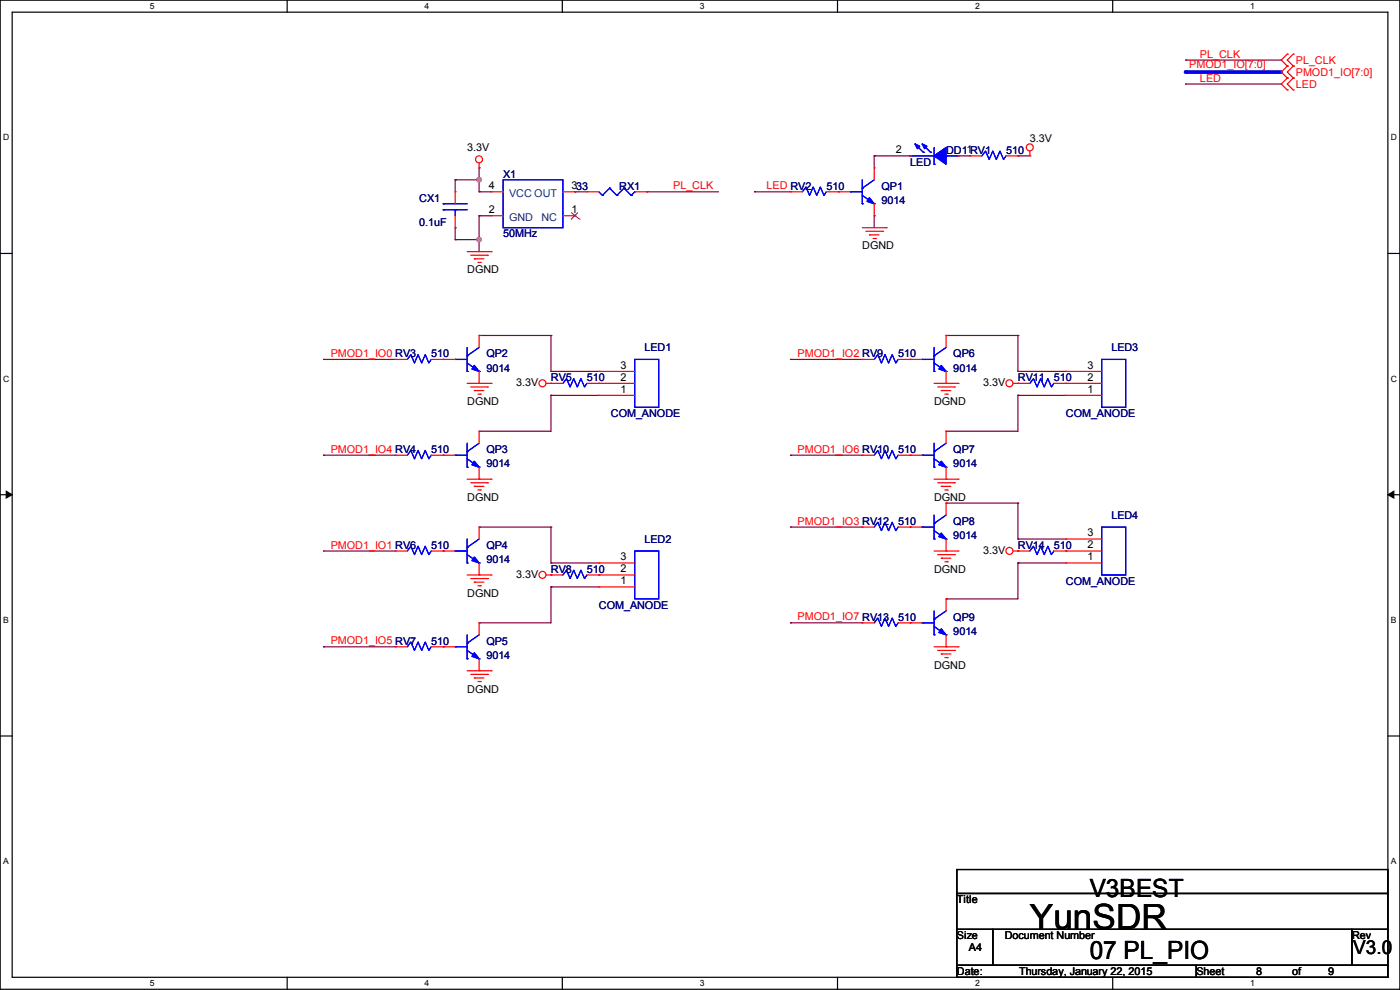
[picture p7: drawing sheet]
<svg xmlns="http://www.w3.org/2000/svg" width="297mm" height="210mm" viewBox="0 0 297 210" stroke-linecap="round" stroke-linejoin="round" font-family="sans-serif">
<path d="M0 0h297v209.8h-297zM2.6 2.6h291.8v204.7h-291.8z" fill="none" stroke="#000" stroke-width=".25"/>
<g fill="#fff">
<path d="M31.7 .3h1v2h-1z"/>
<path d="M31.7 207.6h1v1.9h-1z"/>
</g>
<path d="M60.9 0v2.6M60.9 207.3v2.5" fill="none" stroke="#000" stroke-width=".25"/>
<g fill="#fff">
<path d="M90.1 .3h1v2h-1z"/>
<path d="M90.1 207.6h1v1.9h-1z"/>
</g>
<path d="M119.3 0v2.6M119.3 207.3v2.5" fill="none" stroke="#000" stroke-width=".25"/>
<g fill="#fff">
<path d="M148.5 .3h.9v2h-.9z"/>
<path d="M148.5 207.6h.9v1.9h-.9z"/>
</g>
<path d="M177.7 0v2.6M177.7 207.3v2.5" fill="none" stroke="#000" stroke-width=".25"/>
<g fill="#fff">
<path d="M206.8 .3h1v2h-1z"/>
<path d="M206.8 207.6h1v1.9h-1z"/>
</g>
<path d="M236.1 0v2.6M236.1 207.3v2.5" fill="none" stroke="#000" stroke-width=".25"/>
<g fill="#fff">
<path d="M265.2 .3h1v2h-1z"/>
<path d="M265.2 207.6h1v1.9h-1z"/>
<path d="M.7 28.2h1.2v1.9h-1.2z"/>
<path d="M295.1 28.2h1.2v1.9h-1.2z"/>
<path d="M.7 79.3h1.2v2h-1.2z"/>
<path d="M295.1 79.3h1.2v2h-1.2z"/>
</g>
<path d="M0 53.8h2.6M294.4 53.8h2.6" fill="none" stroke="#000" stroke-width=".25"/>
<g fill="#fff">
<path d="M.7 130.5h1.2v2h-1.2z"/>
<path d="M295.1 130.5h1.1v2h-1.1z"/>
</g>
<path d="M0 104.9h2.6M294.4 104.9h2.6" fill="none" stroke="#000" stroke-width=".25"/>
<path d="M1.3 104.2l1.3 .7-1.3 .8zM294.4 104.9l1.3-.7v1.5z" fill="#000" stroke="#000" stroke-width=".21"/>
<g fill="#fff">
<path d="M.7 181.7h1.2v2h-1.2z"/>
<path d="M295.1 181.7h1.1v2h-1.1z"/>
</g>
<path d="M0 156.1h2.6M294.4 156.1h2.6" fill="none" stroke="#000" stroke-width=".25"/>
<g fill="none" stroke="#800040" stroke-width=".25">
<path d="M251.5 12.7h.1M251.5 12.7h20.3M96.6 38.1h.1M96.6 38.1v2.6M96.6 38.1h5M101.6 38.1h.1M101.6 35.6h.1M101.6 35.6v5.1M96.6 48.3h.1M96.6 50.8h.1M96.6 48.3v2.5M96.6 50.8h5"/>
<path d="M101.6 50.8h.1M101.6 45.8h.1M101.6 40.7h.1M101.6 40.7h2.6M101.6 45.8v7.6M101.6 45.8h2.6M122 40.7h.1M122 40.7h2.5M137.2 40.7h.1M137.2 40.7h15.2"/>
</g>
<g fill="#f0f" stroke="#f0f" stroke-width=".25">
<circle cx="101.6" cy="50.8" r=".49"/>
<circle cx="101.6" cy="38.1" r=".49"/>
</g>
<path d="M251.5 15.3h20.3" fill="none" stroke="#00f" stroke-width=".76"/>
<circle cx="251.5" cy="15.3" r=".38" fill="#00f"/>
<g fill="none" stroke="#800040" stroke-width=".25">
<path d="M251.5 17.8h.1M251.5 17.8h20.3M185.5 33.1h.1M185.5 33.1v2.5M185.5 33.1h7.6M203.2 33.1h.1M203.2 33.1h2.6M215.9 33.1h.1M215.9 33.1h2.6M160.1 40.7h.1M160.1 40.7h7.6M185.5 45.8h.1"/>
<path d="M185.5 45.8v2.5M68.6 76.2h.1M68.6 76.2h15.3M101.6 71.2h.1M101.6 71.2h15.3M116.9 71.2h.1M116.9 78.8h.1M116.9 71.2v7.6M116.9 78.8h10.1M167.7 76.2h.1M167.7 76.2h15.2M200.7 71.2h.1"/>
<path d="M200.7 71.2h15.2M215.9 71.2h.1M215.9 78.8h.1M215.9 78.8h10.2M215.9 71.2v7.6M68.6 96.6h.1M68.6 96.6h15.3M101.6 91.5h.1M116.9 83.9h.1M116.9 83.9h10.1M116.9 83.9v7.6h-15.3M167.7 96.6h.1"/>
<path d="M167.7 96.6h15.2M200.7 91.5h.1M215.9 83.9h.1M215.9 83.9h10.2M215.9 83.9v7.6h-15.2M68.6 116.9h.1M68.6 116.9h15.3M101.6 111.8h.1M101.6 111.8h15.3M116.9 111.8h.1M116.9 119.4h.1M116.9 111.8v7.6"/>
<path d="M116.9 119.4h10.1M167.7 111.8h.1M167.7 111.8h15.2M200.7 106.7h.1M200.7 106.7h15.2M215.9 119.4h.1M215.9 106.7h.1M215.9 114.3h.1M215.9 119.4h10.2M215.9 106.7v7.6M215.9 119.4v7.6h-15.2M215.9 114.3h10.2"/>
<path d="M68.6 137.2h.1M68.6 137.2h15.3M101.6 132.1h.1M116.9 124.5h.1M116.9 124.5v7.6h-15.3M116.9 124.5h10.1M167.7 132.1h.1M167.7 132.1h15.2M200.7 127h.1"/>
</g>
<g fill="none" stroke="#f00" stroke-width=".25">
<path d="M273.1 11.5h.1M273.1 14h.1M273.1 16.6h.1M273.1 19.1h.1M273.1 11.5l-1.3 1.2 1.3 1.3M273.1 14l-1.3 1.3 1.3 1.3M273.1 16.6l-1.3 1.2 1.3 1.3M274.4 14h.1M274.4 11.5h.1M274.4 16.6h.1M274.4 19.1h.1M274.4 11.5l-1.3 1.2 1.3 1.3"/>
<path d="M274.4 14l-1.3 1.3 1.3 1.3M274.4 16.6l-1.3 1.2 1.3 1.3M101.6 35.6h.1M101.6 34.6v1M185.5 35.6h.1M185.5 35.6v2.5M193.1 33.1h.1M203.2 33.1h.1M205.8 33.1h.1M205.8 33.1h2.5M213.4 33.1h2.5M215.9 33.1h.1"/>
<path d="M218.5 33.1h.1M218.5 32v1.1M96.6 40.7h.1M96.6 48.3h.1M96.6 40.7v2.5M96.6 45.8v2.5M99.1 53.4h5.1M99.9 54.1h3.5M100.6 54.9h.1M100.6 54.9h2.1M101.4 55.7h.5M101.9 55.7h.1"/>
<path d="M103.4 54.1h.1M104.2 53.4h.1M104.2 45.8h.1M104.2 40.7h.1M104.2 45.8h2.5M104.2 40.7h2.5M119.4 45.8h2.6M119.4 40.7h2.6M122 45.8h.1M122 40.7h.1M124.5 40.7h.1M124.5 40.7h2.5"/>
<path d="M134.7 40.7h2.5M137.2 40.7h.1M167.7 40.7h.1M167.7 40.7h2.5M175.3 40.7h5.1M177.8 40.7h.1M182.9 48.3h5.1M183.7 49.1h3.5M184.4 49.8h.1M184.4 49.8h2.1M185.2 50.6h.5M185.5 45.8h.1"/>
<path d="M185.5 43.2v2.6M185.7 50.6h.1M187.2 49.1h.1M188 48.3h.1M83.9 76.2h.1M83.9 76.2h2.5M91.5 76.2h5.1M94 76.2h.1M101.6 71.2h.1M101.6 71.2v2.5M101.6 78.8v2.5M127 78.8h.1"/>
<path d="M127 78.8h7.7M182.9 76.2h.1M182.9 76.2h2.6M190.5 76.2h5.1M193.1 76.2h.1M200.7 71.2h.1M200.7 71.2v2.5M200.7 78.8v2.5M226.1 78.8h.1M226.1 78.8h7.6M83.9 96.6h.1M83.9 96.6h2.5"/>
<path d="M91.5 96.6h5.1M94 96.6h.1M99.1 81.3h5.1M99.9 82.1h3.5M100.6 82.8h.1M100.6 82.8h2.1M101.4 83.6h.5M101.6 81.3h.1M101.6 91.5h.1M101.6 91.5v2.5M101.6 99.1v2.5M101.9 83.6h.1"/>
<path d="M103.4 82.1h.1M104.2 81.3h.1M115.9 81.3h3.5M116.9 81.3h.1M124.5 81.3h10.2M127 83.9h.1M127 81.3h.1M127 83.9h7.7M182.9 96.6h.1M182.9 96.6h2.6M190.5 96.6h5.1M193.1 96.6h.1"/>
<path d="M198.2 81.3h5M198.9 82.1h3.6M199.7 82.8h.1M199.7 82.8h2M200.4 83.6h.6M200.7 81.3h.1M200.7 91.5h.1M200.7 91.5v2.5M200.7 99.1v2.5M201 83.6h.1M202.5 82.1h.1M203.2 81.3h.1"/>
<path d="M214.9 81.3h3.6M215.9 81.3h.1M223.6 81.3h10.1M226.1 81.3h.1M226.1 83.9h.1M226.1 83.9h7.6M83.9 116.9h.1M83.9 116.9h2.5M91.5 116.9h5.1M94 116.9h.1M99.1 101.6h5.1M99.9 102.4h3.5"/>
<path d="M100.6 103.2h.1M100.6 103.2h2.1M101.4 103.9h.5M101.6 111.8h.1M101.6 101.6h.1M101.6 111.8v2.5M101.6 119.4v2.6M101.9 103.9h.1M103.4 102.4h.1M104.2 101.6h.1M127 119.4h.1M127 119.4h7.7"/>
<path d="M182.9 111.8h.1M182.9 111.8h2.6M190.5 111.8h5.1M193.1 111.8h.1M198.2 101.6h5M198.2 116.9h5M198.9 102.4h3.6M198.9 117.6h3.6M199.7 103.2h.1M199.7 118.4h.1M199.7 103.2h2M199.7 118.4h2"/>
<path d="M200.4 103.9h.6M200.4 119.2h.6M200.7 101.6h.1M200.7 106.7h.1M200.7 116.9h.1M200.7 106.7v2.6M200.7 114.3v2.6M201 103.9h.1M201 119.2h.1M202.5 102.4h.1M202.5 117.6h.1M203.2 101.6h.1"/>
<path d="M203.2 116.9h.1M214.9 116.9h3.6M215.9 116.9h.1M223.6 116.9h10.1M226.1 116.9h.1M226.1 119.4h.1M226.1 114.3h.1M226.1 119.4h7.6M226.1 114.3h7.6M83.9 137.2h.1M83.9 137.2h2.5M91.5 137.2h5.1"/>
<path d="M94 137.2h.1M99.1 122h5.1M99.9 122.7h3.5M100.6 123.5h.1M100.6 123.5h2.1M101.4 124.2h.5M101.6 122h.1M101.6 132.1h.1M101.6 132.1v2.6M101.6 139.7v2.6M101.9 124.2h.1M103.4 122.7h.1"/>
<path d="M104.2 122h.1M115.9 122h3.5M116.9 122h.1M124.5 122h10.2M127 124.5h.1M127 122h.1M127 124.5h7.7M182.9 132.1h.1M182.9 132.1h2.6M190.5 132.1h5.1M193.1 132.1h.1M198.2 137.2h5"/>
<path d="M198.9 138h3.6M199.7 138.7h.1M199.7 138.7h2M200.4 139.5h.6M200.7 127h.1M200.7 137.2h.1M200.7 127v2.6M200.7 134.7v2.5M201 139.5h.1M202.5 138h.1M203.2 137.2h.1M99.1 142.3h5.1"/>
<path d="M99.9 143h3.5M100.6 143.8h.1M100.6 143.8h2.1M101.4 144.6h.5M101.6 142.3h.1M101.9 144.6h.1M103.4 143h.1M104.2 142.3h.1"/>
<circle cx="101.6" cy="33.8" r=".74"/>
<circle cx="218.5" cy="31.3" r=".74"/>
<circle cx="115.1" cy="81.3" r=".74"/>
<circle cx="214.1" cy="81.3" r=".74"/>
<circle cx="214.1" cy="116.9" r=".74"/>
<circle cx="115.1" cy="121.9" r=".74"/>
</g>
<path d="M203 184.4h91.4v5.1h-91.4zM203 189.5h91.4v7.6h-91.4zM203 197.1h7.6v7.7h-7.6zM210.6 197.1h76.2v7.7h-76.2zM286.8 197.1h7.6v7.7h-7.6zM203 204.8h50.8v2.5h-50.8zM253.8 204.8h40.6v2.5h-40.6z" fill="none" stroke="#000" stroke-width=".25"/>
<g fill="none" stroke="#00f" stroke-width=".25">
<path d="M106.7 38.1h12.7v10.2h-12.7zM129.3 39.9h.1M129.3 39.9l-1.5 1.5M129.3 39.9l1.6 1.5M132.4 39.9h.1M132.4 39.9l-1.5 1.5M132.4 39.9l1.5 1.5M182.9 39.9h.1M182.9 38.1v5.1M185.5 38.1l-2.6 1.8M193.1 33.1h.1M193.1 33.1h5.1"/>
<path d="M194.4 30.8l1.5 1.5M195.9 32.3h.1M195.9 30.8l1.5 1.5M197.4 32.3h.1M198.2 34.8h.1M198.2 31.3v3.5M200.7 33.1h.1M200.7 33.1h2.5M208.3 33.1l.8-1.1 .7 1.8 .8-1.8 .8 1.8 .7-1.8 .8 1.8 .5-.7M94 43.2h.1M94 44.5h.1M94 43.2h5.1"/>
<path d="M94 44.5h5.1M96.6 44.5h.1M96.6 44.5v1.3M127 40.7l.8 .7M127.8 41.4h.1M130.9 41.4h.1M133.9 41.4h.1M134.7 40.7h.1M134.7 40.7l-.8 .7M170.2 40.7l.8-1 .7 1.7 .8-1.7 .8 1.7 .7-1.7 .8 1.7 .5-.7M180.4 40.7h.1M180.4 40.7h2.5"/>
<path d="M182.9 43.2h.1M182.9 41.4l2.6 1.8M185.5 43.2h.1M86.4 76.2l.8-1 .7 1.8 .8-1.8 .8 1.8 .7-1.8 .8 1.8 .5-.8M96.6 76.2h.1M96.6 76.2h2.5M99.1 75.5h.1M99.1 78.8h.1M99.1 73.7v5.1M99.1 77l2.5 1.8M101.6 78.8h.1M101.6 73.7l-2.5 1.8"/>
<path d="M134.7 76.2h5v10.2h-5zM185.5 76.2l.7-1 .8 1.8 .7-1.8 .8 1.8 .8-1.8 .7 1.8 .5-.8M195.6 76.2h.1M195.6 76.2h2.6M198.2 75.5h.1M198.2 78.8h.1M198.2 73.7v5.1M198.2 77l2.5 1.8M200.7 78.8h.1M200.7 73.7l-2.5 1.8M233.7 76.2h5.1v10.2h-5.1zM86.4 96.6l.8-1.1 .7 1.8 .8-1.8 .8 1.8 .7-1.8 .8 1.8 .5-.7"/>
<path d="M96.6 96.6h.1M96.6 96.6h2.5M99.1 95.8h.1M99.1 99.1h.1M99.1 94v5.1M99.1 97.3l2.5 1.8M101.6 99.1h.1M101.6 94l-2.5 1.8M119.4 81.3l.8-1 .7 1.8 .8-1.8 .8 1.8 .7-1.8 .8 1.8 .5-.8M185.5 96.6l.7-1.1 .8 1.8 .7-1.8 .8 1.8 .8-1.8 .7 1.8 .5-.7M195.6 96.6h.1M195.6 96.6h2.6"/>
<path d="M198.2 95.8h.1M198.2 99.1h.1M198.2 94v5.1M198.2 97.3l2.5 1.8M200.7 99.1h.1M200.7 94l-2.5 1.8M218.5 81.3l.7-1 .8 1.8 .8-1.8 .7 1.8 .8-1.8 .8 1.8 .5-.8M86.4 116.9l.8-1 .7 1.7 .8-1.7 .8 1.7 .7-1.7 .8 1.7 .5-.7M96.6 116.9h.1M96.6 116.9h2.5M99.1 116.1h.1M99.1 119.4h.1"/>
<path d="M99.1 117.6l2.5 1.8M99.1 114.3v5.1M101.6 119.4h.1M101.6 114.3l-2.5 1.8M134.7 116.9h5v10.1h-5zM185.5 111.8l.7-1 .8 1.8 .7-1.8 .8 1.8 .8-1.8 .7 1.8 .5-.8M195.6 111.8h.1M195.6 111.8h2.6M198.2 111h.1M198.2 114.3h.1M198.2 109.3v5M198.2 112.6l2.5 1.7"/>
<path d="M200.7 114.3h.1M200.7 109.3l-2.5 1.7M218.5 116.9l.7-1 .8 1.7 .8-1.7 .7 1.7 .8-1.7 .8 1.7 .5-.7M233.7 111.8h5.1v10.2h-5.1zM86.4 137.2l.8-1 .7 1.8 .8-1.8 .8 1.8 .7-1.8 .8 1.8 .5-.8M96.6 137.2h.1M96.6 137.2h2.5M99.1 136.4h.1M99.1 139.7h.1M99.1 134.7v5M99.1 138l2.5 1.7M101.6 139.7h.1"/>
<path d="M101.6 134.7l-2.5 1.7M119.4 122l.8-1.1 .7 1.8 .8-1.8 .8 1.8 .7-1.8 .8 1.8 .5-.7M185.5 132.1l.7-1 .8 1.8 .7-1.8 .8 1.8 .8-1.8 .7 1.8 .5-.8M195.6 132.1h.1M195.6 132.1h2.6M198.2 131.4h.1M198.2 134.7h.1M198.2 129.6v5.1M198.2 132.9l2.5 1.8M200.7 134.7h.1M200.7 129.6l-2.5 1.8"/>
</g>
<g fill="#00f" stroke="#00f" stroke-width=".25">
<path d="M199.7 77.5l1 1.3-1.5-.5z"/>
<path d="M100.6 118.2l1 1.2-1.5-.5z"/>
<path d="M199.7 97.8l1 1.3-1.5-.5z"/>
<path d="M100.6 77.5l1 1.3-1.5-.5z"/>
<path d="M100.6 138.5l1 1.2-1.5-.5z"/>
<path d="M199.7 113.1l1 1.2-1.5-.5z"/>
<path d="M184.4 42l1.1 1.2-1.6-.5z"/>
<path d="M100.6 97.8l1 1.3-1.5-.5z"/>
<path d="M199.7 133.4l1 1.3-1.5-.5z"/>
<path d="M198.2 33.1l2.5-1.8v3.5z" fill-rule="evenodd"/>
<path d="M194.1 30.5l1 .5-.5 .5z" fill-rule="evenodd"/>
<path d="M195.6 30.5l1 .5-.5 .5z" fill-rule="evenodd"/>
<path d="M198.2 33.1l2.5-1.8v3.5z" fill-rule="evenodd"/>
<path d="M194.1 30.5l1 .5-.5 .5z" fill-rule="evenodd"/>
<path d="M195.6 30.5l1 .5-.5 .5z" fill-rule="evenodd"/>
</g>
<path d="M121.2 46.5h.1M121.2 45.1l1.7 1.4M122.6 45.1l-1.4 1.4M122.9 46.5h.1" fill="none" stroke="#804000" stroke-width=".21"/>
<g fill="#f0f" stroke="#f0f" stroke-width=".25">
<circle cx="101.6" cy="50.8" r=".49"/>
<circle cx="101.6" cy="38.1" r=".49"/>
</g>
<text font-size="7.4" x="218.5" y="197.1">YunSDR</text>
<g font-size="5.3">
<text x="231.2" y="190.2">V3BEST</text>
<text x="231.2" y="203.5">07 PL_PIO</text>
</g>
<text font-size="4.1" x="287.1" y="202.3">V3.0</text>
<g font-size="2.3" fill="#f00">
<text x="252.3" y="14.5">PMOD1_IO[7:0]</text>
<text x="254.6" y="12.2">PL_CLK</text>
<text x="254.6" y="17.3">LED</text>
<text x="274.9" y="13.5">PL_CLK</text>
<text x="274.9" y="16.1">PMOD1_IO[7:0]</text>
<text x="274.9" y="18.6">LED</text>
<text x="142.8" y="40.2">PL_CLK</text>
<text x="162.6" y="40.2">LED RV2</text>
<text x="70.1" y="75.7">PMOD1_IO0 RV3</text>
<text x="169.2" y="75.7">PMOD1_IO2 RV9</text>
<text x="70.1" y="96.1">PMOD1_IO4 RV4</text>
<text x="169.2" y="96.1">PMOD1_IO6 RV10</text>
<text x="169.2" y="111.3">PMOD1_IO3 RV12</text>
<text x="70.1" y="116.4">PMOD1_IO1 RV6</text>
<text x="169.2" y="131.6">PMOD1_IO7 RV13</text>
<text x="70.1" y="136.7">PMOD1_IO5 RV7</text>
</g>
<g font-size="2.3">
<text x="99.1" y="32.1">3.3V</text>
<text x="190" y="32.5">2</text>
<text x="218.5" y="30.1">3.3V</text>
<text x="103.7" y="40.1">4</text>
<text x="121.2" y="40.1">333</text>
<text x="103.7" y="45.2">2</text>
<text x="121.2" y="45.2">1</text>
<text x="182.9" y="52.9">DGND</text>
<text x="99.1" y="58">DGND</text>
<text x="109.5" y="81.9">3.3V</text>
<text x="131.6" y="83.3">1</text>
<text x="131.6" y="80.8">2</text>
<text x="131.6" y="78.2">3</text>
<text x="208.6" y="81.9">3.3V</text>
<text x="230.7" y="83.3">1</text>
<text x="230.7" y="80.8">2</text>
<text x="230.7" y="78.2">3</text>
<text x="99.1" y="85.9">DGND</text>
<text x="198.2" y="85.9">DGND</text>
<text x="99.1" y="106.3">DGND</text>
<text x="198.2" y="106.3">DGND</text>
<text x="230.7" y="113.8">3</text>
<text x="131.6" y="118.9">3</text>
<text x="208.6" y="117.4">3.3V</text>
<text x="230.7" y="118.9">1</text>
<text x="230.7" y="116.3">2</text>
<text x="109.5" y="122.5">3.3V</text>
<text x="131.6" y="124">1</text>
<text x="131.6" y="121.4">2</text>
<text x="198.2" y="121.5">DGND</text>
<text x="99.1" y="126.6">DGND</text>
<text x="198.2" y="141.8">DGND</text>
<text x="99.1" y="146.9">DGND</text>
<text x="203" y="191.6">Title</text>
<text x="203" y="199.2">Size</text>
<text x="205.5" y="201.8">A4</text>
<text x="213.2" y="199.2">Document Number</text>
<text x="286.8" y="199.2">Rev</text>
<text x="203" y="206.8">Date:</text>
<text x="216.2" y="206.8">Thursday, January 22, 2015</text>
<text x="253.8" y="206.8">Sheet</text>
<text x="266.5" y="206.8">8</text>
<text x="274.1" y="206.8">of</text>
<text x="281.7" y="206.8">9</text>
</g>
<g font-size="2.3" fill="#000080">
<text x="193.1" y="35.1">LED</text>
<text x="200.7" y="32.6">DD11RV1</text>
<text x="213.4" y="32.6">510</text>
<text x="106.7" y="37.7">X1</text>
<text x="131.4" y="40.2">RX1</text>
<text x="175.3" y="40.2">510</text>
<text x="187" y="40.2">QP1</text>
<text x="88.9" y="42.8">CX1</text>
<text x="88.9" y="47.8">0.1uF</text>
<text x="187" y="43.3">9014</text>
<text x="106.7" y="50.4">50MHz</text>
<text x="91.5" y="75.8">510</text>
<text x="103.2" y="75.8">QP2</text>
<text x="136.7" y="74.5">LED1</text>
<text x="190.6" y="75.8">510</text>
<text x="202.2" y="75.8">QP6</text>
<text x="235.8" y="74.5">LED3</text>
<text x="103.2" y="78.8">9014</text>
<text x="116.9" y="80.9">RV5</text>
<text x="124.5" y="80.9">510</text>
<text x="202.2" y="78.8">9014</text>
<text x="216" y="80.9">RV11</text>
<text x="223.6" y="80.9">510</text>
<text x="129.6" y="88.5">COM_ANODE</text>
<text x="226.1" y="88.5">COM_ANODE</text>
<text x="91.5" y="96.1">510</text>
<text x="103.2" y="96.1">QP3</text>
<text x="103.2" y="99.1">9014</text>
<text x="190.6" y="96.1">510</text>
<text x="202.2" y="96.1">QP7</text>
<text x="202.2" y="99.1">9014</text>
<text x="190.6" y="111.3">510</text>
<text x="202.2" y="111.3">QP8</text>
<text x="235.8" y="110.1">LED4</text>
<text x="91.5" y="116.4">510</text>
<text x="103.2" y="116.4">QP4</text>
<text x="103.2" y="119.5">9014</text>
<text x="136.7" y="115.1">LED2</text>
<text x="202.2" y="114.4">9014</text>
<text x="216" y="116.4">RV14</text>
<text x="223.6" y="116.4">510</text>
<text x="116.9" y="121.5">RV8</text>
<text x="124.5" y="121.5">510</text>
<text x="226.1" y="124">COM_ANODE</text>
<text x="127" y="129.1">COM_ANODE</text>
<text x="190.6" y="131.7">510</text>
<text x="202.2" y="131.7">QP9</text>
<text x="91.5" y="136.7">510</text>
<text x="103.2" y="136.7">QP5</text>
<text x="202.2" y="134.7">9014</text>
<text x="103.2" y="139.8">9014</text>
</g>
<g font-size="2.3" fill="#004080">
<text x="108" y="41.7">VCC OUT</text>
<text x="108" y="46.8">GND</text>
<text x="114.9" y="46.8">NC</text>
</g>
<g font-size="1.8">
<text x="31.8" y="1.9">5</text>
<text x="90.1" y="1.9">4</text>
<text x="148.5" y="1.9">3</text>
<text x="206.8" y="1.9">2</text>
<text x="265.2" y="1.9">1</text>
<text x=".7" y="29.8">D</text>
<text x="295.1" y="29.8">D</text>
<text x=".7" y="80.9">C</text>
<text x="295.1" y="80.9">C</text>
<text x=".7" y="132.1">B</text>
<text x="295.1" y="132.1">B</text>
<text x=".7" y="183.3">A</text>
<text x="295.1" y="183.3">A</text>
<text x="31.8" y="209.2">5</text>
<text x="90.1" y="209.2">4</text>
<text x="148.5" y="209.2">3</text>
<text x="206.8" y="209.2">2</text>
<text x="265.2" y="209.2">1</text>
</g>
</svg>
